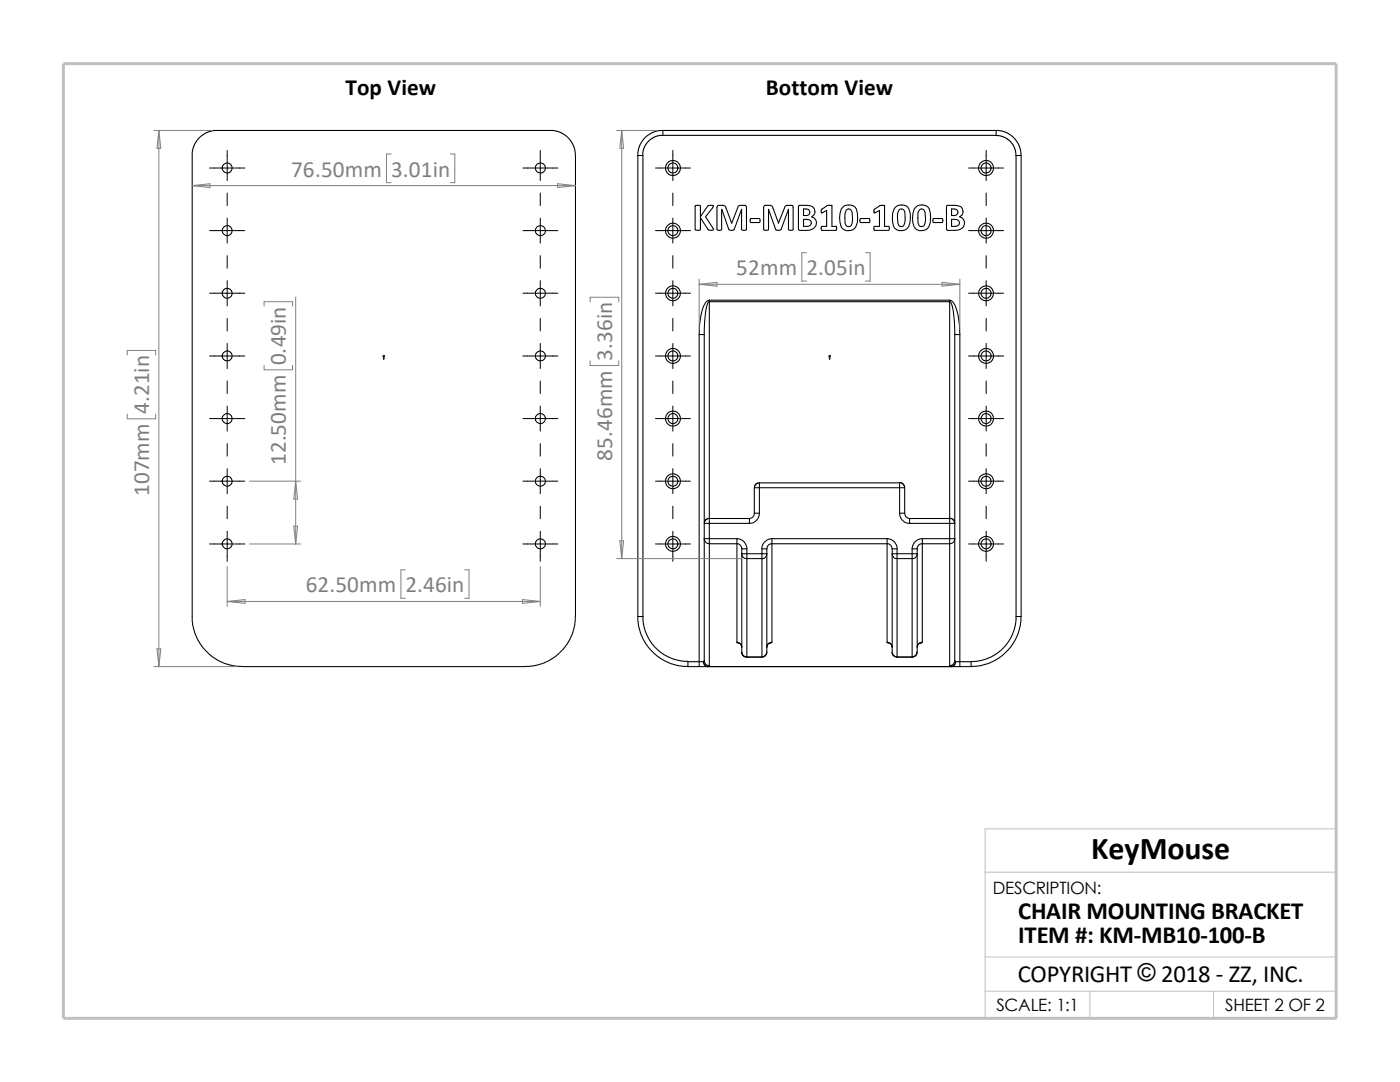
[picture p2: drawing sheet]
<svg xmlns="http://www.w3.org/2000/svg" width="279mm" height="216mm" viewBox="0 0 279 216" stroke-linecap="round" stroke-linejoin="round" font-family="sans-serif">
<path d="M196.6 174h70.1M196.6 197.8h70.1M196.6 191h70.1M217.5 197.8v5.4M242.2 197.8v5.4M26.8 203.2h239.9v-37.8h-70.1v37.8" fill="none" stroke="#c0c0c0" stroke-width=".2"/>
<path d="M12.7 12.7h254v190.5h-254z" fill="none" stroke="#c0c0c0" stroke-width=".59"/>
<g fill="none" stroke="#000" stroke-width=".21">
<path d="M38.4 31l.2-1.6 .9-1.7 1.5-1.1 1.7-.6h67.7l1.8 .6 1.4 1.1 1 1.7 .3 1.6v92M38.4 31v92.9l.4 2.3 .7 1.5 .9 1.5 1.4 1.4 1.8 1.2 1.6 .7 1.5 .4 1.6 .1M127.3 31v92M127.3 31h1v92M132.3 26l-.9 .1-1.1 .3-1.5 1-1.2 1.7-.3 1v.9M132.3 26h66.5M132.3 27l-1.4 .2-1.5 1-.9 1.4-.2 1.4M132.3 26v1M198.8 26v1h-66.5M198.8 26l.9 .1 1 .3 .8 .4 .9 .8 1 1.5 .3 1 .1 .9M198.8 27.1h.8l.8 .2 1.2 .9 .8 1.2 .4 1.6M202.8 31v92"/>
<path d="M202.8 31h1v92M138.8 41.1l.8-.1 .2 .1v2.1l1.4-2.1a.94 .94 0 0 1 1.2 0l-1.6 2.2 1.6 2.5a.87 .87 0 0 1-1.1 0l-1.5-2.4v2.4a.83 .83 0 0 1-1.1 0zM141.6 59.9v.3M141.6 59.9h47.9M141.6 59.9a2.67 2.67 0 0 0-1.6 2.4l-.4 2.5-.1 2M144 41.8v4a.76 .76 0 0 1-.9 0v-4.4l.2-.4h.8a.61 .61 0 0 1 .8 .5l1.1 3 1.2-3a.57 .57 0 0 1 .7-.5h.9l.2 .4v4.4a.76 .76 0 0 1-1 0v-4M144 41.8h.1M144.1 41.8l1.4 4a.91 .91 0 0 0 1 0l1.5-4M148 41.8h.1M149.7 43.7l1.8-.1a.56 .56 0 0 1 0 .8h-1.7zM153.4 41.8v4l-.8 .1-.2-.1v-4.4l.3-.4h.8a.62 .62 0 0 1 .8 .5l1.1 3M153.4 41.8l1.4 4a.91 .91 0 0 0 1.1 0l1.5-4"/>
<path d="M153.4 41.8h.1M155.4 44.5h.1M157.4 41.8v4a.72 .72 0 0 0 .9 0v-4.6l-.2-.2h-.9a.57 .57 0 0 0-.7 .5l-1.1 3M157.4 41.8h.1M159.4 41h.2a3.3 3.3 0 0 1 2.7 .4 1.15 1.15 0 0 1-.3 1.9 1.36 1.36 0 0 1 .9 1.5 1.36 1.36 0 0 1-1.3 1.1l-2 .1-.3-.2zM160.4 43.8l1.1 .1a.7 .7 0 0 1 .4 .8 .7 .7 0 0 1-.8 .5h-.7zM160.4 41.7l.9 .1a.67 .67 0 0 1 .3 .8 .67 .67 0 0 1-.7 .4h-.5zM164 41.8l1.1-.8h.9v4.2h.9l.1 .1-.2 .7h-2.8a.56 .56 0 0 1 0-.8h1v-3.2l-1 .5-.1-.4zM168.2 41.4a1.72 1.72 0 0 1 1.8-.4 1.72 1.72 0 0 1 1.1 1.5 3.2 3.2 0 0 1-.9 3.3 1.69 1.69 0 0 1-2.6-1.4 3.7 3.7 0 0 1 .6-3zM168.9 41.9a.66 .66 0 0 1 .8-.1 .66 .66 0 0 1 .4 .6 4 4 0 0 1-.3 2.6 .78 .78 0 0 1-.9 0 4.6 4.6 0 0 1 0-3.1zM171.7 43.7l1.7-.1a.49 .49 0 0 1 0 .8h-1.7l-.1-.2zM174.5 41.8l1.1-.8h.9v4.2h.8a.56 .56 0 0 1 0 .8l-2.8-.1v-.7h1v-3.2l-1 .5z"/>
<path d="M178.7 41.4a1.75 1.75 0 0 1 1.9-.4 1.75 1.75 0 0 1 1.1 1.5 4 4 0 0 1-.6 3.1 1.72 1.72 0 0 1-1.9 .3 1.72 1.72 0 0 1-1.1-1.5 3.7 3.7 0 0 1 .6-3zM179.4 41.9a.68 .68 0 0 1 .8-.2 .68 .68 0 0 1 .4 .7 4.3 4.3 0 0 1-.3 2.6 .72 .72 0 0 1-.9 0 4.3 4.3 0 0 1 0-3.1zM182.8 41.4a1.72 1.72 0 0 1 1.8-.4 1.72 1.72 0 0 1 1.1 1.5 3.2 3.2 0 0 1-1 3.3 1.72 1.72 0 0 1-2.5-1.4 4 4 0 0 1 .6-3zM183.5 41.9a.66 .66 0 0 1 .7-.1 .66 .66 0 0 1 .4 .6 4 4 0 0 1-.2 2.6 .78 .78 0 0 1-1 0l-.2-.5a4.2 4.2 0 0 1 .3-2.6zM186.2 43.6h1.8a.49 .49 0 0 1 0 .8h-1.7l-.1-.2zM189 41h.2a3.5 3.5 0 0 1 2.7 .4 1.19 1.19 0 0 1-.4 1.9 1.36 1.36 0 0 1 1 1.5 1.36 1.36 0 0 1-1.4 1.1l-1.9 .1-.3-.2zM189.5 59.9a2.67 2.67 0 0 1 1.6 2.4l.4 2.5 .1 2M189.5 59.9v.3M189.9 43.8l1.2 .1a.7 .7 0 0 1 .3 .8 .7 .7 0 0 1-.8 .5h-.7zM189.9 41.7l1 .1a.67 .67 0 0 1 .2 .8 .67 .67 0 0 1-.6 .4h-.6zM139.5 66.8v65.2M139.5 66.8h1"/>
<path d="M140.5 66.8v65M141.6 60.2v43.3M141.6 60.2h47.9M141.6 60.2a2.92 2.92 0 0 0-.8 2.2l-.3 4.4M189.5 60.2a2.92 2.92 0 0 1 .8 2.2l.2 4.4M189.5 60.2v43.3M190.5 66.8v65M190.5 66.8h1.1M191.6 66.8v65.2M151.6 96.4l-.7 .1-.3 .4v.4M151.6 96.4v.9M151.6 97.3h-1.1v5.1"/>
<path d="M151.6 96.4h27.9v.9M151.6 97.3v5.1M151.6 97.3h27.9M179.5 97.3v5.1M179.5 96.3l.7 .3 .4 .7M179.5 97.3h1.1M180.6 97.3v5.1M140.5 104.4h1.1M141.6 103.5l-.7 .1-.3 .4v.4M141.6 103.5v.9M141.6 107.5h-1a.87 .87 0 0 0 1 1M141.6 107.5v1"/>
<path d="M141.6 103.5h8M141.6 104.4v3.1M141.6 108.5v24.3M141.6 107.5h5.5M141.6 108.5h5.5M141.6 104.4h8M147.1 107.5a2.02 2.02 0 0 1 2 2M147.1 108.5a1.01 1.01 0 0 1 .9 1M147.1 107.5v1M147.1 108.5v19.6M148 109.5h1.1M148 109.5v20.6"/>
<path d="M149.1 111.5h3M149.1 110.5h3M149.1 109.5v1M149.1 111.5v19.6M149.1 110.5v1M149.1 110.5h-1a.83 .83 0 0 0 1 1M149.6 103.5v.9M150.5 102.4h1.1M150.5 102.4a1.01 1.01 0 0 1-.9 1.1M151.6 102.4a2.02 2.02 0 0 1-2 2M152.1 109.5v1M152.1 111.5v19.6"/>
<path d="M152.1 110.5v1M152.1 110.5h.9a.82 .82 0 0 1-.9 1M152.1 109.5h.9M153 109.5v20.6M154.1 107.5h22.9M154.1 108.5h22.9M154.1 108.5v19.6M154.1 107.5v1M154.1 107.5a2.09 2.09 0 0 0-2 2M154.1 108.5a1 1 0 0 0-1.1 1M177 108.5v19.6M177 107.5v1"/>
<path d="M177 107.5a1.95 1.95 0 0 1 2 2M177 108.5a1.01 1.01 0 0 1 1.1 1M178.1 109.5h.9M178.1 109.5v20.6M179 111.5h3M179 110.5h3M179 109.5v1M179 111.5v19.6M179 110.5v1M179 110.5h-.9a.82 .82 0 0 0 .9 1M179.5 102.4a2.02 2.02 0 0 0 2 2M179.5 102.4h1.1"/>
<path d="M180.6 102.4a1.01 1.01 0 0 0 .9 1.1M181.5 103.5v.9M181.5 103.5h8M181.5 104.4h8M182 109.5h1M182 110.5h1a.83 .83 0 0 1-1 1M182 110.5v1M182 109.5v1M182 111.5v19.6M183 109.5v20.6a1.01 1.01 0 0 1-1 1M184.1 107.5h5.4M184.1 108.5h5.4"/>
<path d="M184.1 108.5v19.6M184.1 108.5a.94 .94 0 0 0-1.1 1M184.1 107.5a2.09 2.09 0 0 0-2.1 2M184.1 107.5v1M189.5 103.5v.9M189.5 107.5v1M189.5 103.4l.7 .3 .3 .7h-1M189.5 107.5h1a.87 .87 0 0 1-1 1M189.5 104.4v3.1M189.5 108.5v24.3M114.8 123l-.1 1.6-.4 1.6-.6 1.5-1 1.5-1.7 1.7-1.4 .9-1.6 .7-1.6 .4-1.5 .1h-56.6M127.3 123h1"/>
<path d="M127.3 123l.1 1.8 .6 2 .9 1.8 1.1 1.2 1.7 1.5 1.7 .9 2 .6 1.9 .2M128.3 123l.2 2.1 .7 1.9 1 1.5 1 1.2 1.3 .9 2 1 1.6 .3 1.2 .1M137.3 133h2.2M139.5 132h.9M139.5 132v1M139.5 132h-2.2v1M139.5 133h1.7M140.4 132a1.17 1.17 0 0 0 .8 1M140.4 132a.95 .95 0 0 0 .8 1M140.5 131.8a.94 .94 0 0 0 1.1 1M140.5 131.8l-.1 .2M141.2 133h48.7"/>
<path d="M141.2 133h.1M141.6 132.8l-.4 .2M147.1 128.1a1.01 1.01 0 0 1 .9 1.1l-.1-.6-.3-.2M147.1 128.1l.4 .3M148 130.1l.1 .4 .3 .4 .7 .2M148 130.1a1.01 1.01 0 0 0 1.1 1M149.1 131.1h3M153 130.1l-.3 .8-.6 .2M153 130.1a1.01 1.01 0 0 1-.9 1M153.3 128.4l.8-.3-.2 .2a.88 .88 0 0 0-.9 .9zM177 128.1a1.01 1.01 0 0 1 1.1 1.1 .97 .97 0 0 0-1-1zM178.1 130.1v.4l.3 .4 .6 .2"/>
<path d="M178.1 130.1a1.01 1.01 0 0 0 .9 1M179 131.1h3.1M183 130.1l-.3 .8-.7 .2M184.1 128.1l-.5 .3M184.1 128.1a1.01 1.01 0 0 0-1.1 1.1 .75 .75 0 0 1 .5-.8M189.5 132.8l.4 .2M189.9 133h.1M189.9 133h1.7M190.5 131.8l.2 .2M190.5 131.8a.94 .94 0 0 1-1 1M190.7 132a1.17 1.17 0 0 1-.8 1M190.7 132a.95 .95 0 0 1-.8 1"/>
<path d="M190.7 132h.9M191.6 132v1M191.6 132h2.2M193.8 132v1h-2.2M202.8 123l-.1 1.2-.3 1.5-.8 1.9-1 1.3-1.2 1.1-1.4 1-2.1 .8-2.1 .2M202.8 123h1M203.8 123l-.2 1.8-.6 2-1.3 2.4-1.4 1.4-1.8 1.2-1.6 .7-1.5 .4-1.6 .1"/>
<circle cx="45.3" cy="33.5" r="1.01"/>
<circle cx="107.9" cy="33.5" r="1.01"/>
<circle cx="134.3" cy="33.5" r="1.01"/>
<circle cx="134.3" cy="33.5" r="1.51"/>
<circle cx="196.8" cy="33.5" r="1.01"/>
<circle cx="196.8" cy="33.5" r="1.5"/>
<circle cx="45.3" cy="58.5" r="1"/>
<circle cx="45.3" cy="46" r="1.01"/>
<circle cx="107.8" cy="58.5" r=".99"/>
<circle cx="107.9" cy="46" r="1.01"/>
<circle cx="134.3" cy="46" r="1.01"/>
<circle cx="134.3" cy="58.5" r=".99"/>
<circle cx="134.3" cy="46" r="1.5"/>
<circle cx="134.3" cy="58.5" r="1.5"/>
<circle cx="196.8" cy="46" r="1.01"/>
<circle cx="196.8" cy="58.5" r=".99"/>
<circle cx="196.8" cy="58.5" r="1.49"/>
<circle cx="196.8" cy="46" r="1.49"/>
<circle cx="45.3" cy="71" r="1"/>
<circle cx="107.8" cy="71" r=".99"/>
<circle cx="134.3" cy="71" r="1.01"/>
<circle cx="134.3" cy="71" r="1.5"/>
<circle cx="196.8" cy="71" r="1.01"/>
<circle cx="196.8" cy="71" r="1.49"/>
<circle cx="45.3" cy="96" r="1.01"/>
<circle cx="45.3" cy="83.5" r="1.01"/>
<circle cx="107.9" cy="96" r="1.01"/>
<circle cx="107.9" cy="83.5" r="1.01"/>
<circle cx="134.3" cy="83.5" r="1.01"/>
<circle cx="134.3" cy="83.5" r="1.51"/>
<circle cx="134.3" cy="96" r=".99"/>
<circle cx="134.3" cy="96" r="1.5"/>
<circle cx="196.8" cy="83.5" r="1.01"/>
<circle cx="196.8" cy="83.5" r="1.5"/>
<circle cx="196.8" cy="96" r=".99"/>
<circle cx="196.8" cy="96" r="1.49"/>
<circle cx="45.3" cy="108.5" r="1"/>
<circle cx="107.8" cy="108.5" r=".99"/>
<circle cx="134.3" cy="108.5" r=".99"/>
<circle cx="134.3" cy="108.5" r="1.5"/>
<circle cx="196.8" cy="108.5" r=".99"/>
<circle cx="196.8" cy="108.5" r="1.49"/>
</g>
<g fill="#00f" stroke="#00f" stroke-width=".2">
<path d="M76.5 71.4h.2l-.1 .3z"/>
<path d="M165.5 71.4h.2l-.1 .3z"/>
</g>
<path d="M76.5 71h.3M76.5 70.9l.3 .3M76.6 71h.1M76.6 70.9v.8M76.7 70.9l-.3 .3M165.4 71h.3M165.4 70.9l.3 .3M165.6 71h.1M165.6 70.9v.8M165.7 70.9l-.3 .3" fill="none" stroke="#00f" stroke-width=".2"/>
<g fill="none" stroke="#000" stroke-width=".2">
<path d="M41.8 33.5h7.1M45.3 30v6M45.3 38.5v2.5M104.4 33.5h6.9M107.8 30v6M107.8 38.5v2.5M130.8 33.5h7M134.3 30v6M134.3 38.5v2.5M193.3 33.5h7M196.8 30v6M196.8 38.5v2.5"/>
<path d="M41.8 46h7.1M41.8 58.5h7.1M45.3 43.5v5M45.3 51v2.5M45.3 56v5M104.4 46h6.9M104.4 58.5h6.9M107.8 43.5v5M107.8 51v2.5M107.8 56v5M130.8 46h7M130.8 58.5h7"/>
<path d="M134.3 43.5v5M134.3 51v2.5M134.3 56v5M193.3 46h7M193.3 58.5h7M196.8 43.5v5M196.8 51v2.5M196.8 56v5M41.8 71h7.1M45.3 63.5v2.5M45.3 68.5v5M45.3 76v2.5"/>
<path d="M104.4 71h6.9M107.8 63.5v2.5M107.8 68.5v5M107.8 76v2.5M130.8 71h7M134.3 63.5v2.5M134.3 68.5v5M134.3 76v2.5M193.3 71h7M196.8 63.5v2.5M196.8 68.5v5M196.8 76v2.5"/>
<path d="M41.8 83.5h7.1M41.8 96h7.1M45.3 81v5M45.3 88.5v2.5M45.3 93.5v5M104.4 83.5h6.9M104.4 96h6.9M107.8 81v5M107.8 88.5v2.5M107.8 93.5v5M130.8 83.5h7M130.8 96h7"/>
<path d="M134.3 81v5M134.3 88.5v2.5M134.3 93.5v5M193.3 83.5h7M193.3 96h7M196.8 81v5M196.8 88.5v2.5M196.8 93.5v5M41.8 108.5h7.1M45.3 101v2.5M45.3 106v6M104.4 108.5h6.9"/>
<path d="M107.8 101v2.5M107.8 106v6M130.8 108.5h7M134.3 101v2.5M134.3 106v6M193.3 108.5h7M196.8 101v2.5M196.8 106v6"/>
</g>
<g fill="none" stroke="#808080" stroke-width=".2">
<path d="M30.7 26h11.6M31.7 26l.4 3.6h-.8zM31.7 26v107M38.4 37l3.5-.3v.7zM38.4 37h76.5M78.1 30.7h-1v5.7h1M89.9 30.7h.9v5.7h-.9M111.3 36.7l3.6 .3-3.6 .4zM123.1 26h8.2M124.1 26l.4 3.6h-.8zM124.1 26v85.5M59 59.3v49.2"/>
<path d="M139.5 55.7v10M139.5 56.7h52.1M139.5 56.7l3.6-.4v.8zM161 50.4h-1v5.7h1M172.7 50.4h1v5.7h-1M188 56.3l3.6 .4-3.6 .4zM191.6 55.7v10M25.4 70.8v-.9h5.7v.9M52.7 61.1v-.9h5.7v.9M52.7 72.9v.9h5.7v-.9M117.8 72v.9h5.7v-.9M117.8 60.2v-.9h5.7v.9"/>
<path d="M25.4 82.6v1h5.7v-1M49.8 96h10.2M59 96l.4 3.6h-.8zM45.3 113v8M49.8 108.5h10.2M58.6 105h.8l-.4 3.5zM80.9 113.7h-.9v5.7h.9M92.7 113.7h.9v5.7h-.9M104.3 119.6l3.5 .4-3.5 .4zM107.8 113v8M123.1 111.5h24.9M123.7 107.9h.8l-.4 3.6z"/>
<path d="M30.7 133h16.6M31.3 129.5h.8l-.4 3.5zM45.3 120l3.6-.4v.8zM45.3 120h62.5"/>
</g>
<text font-size="6.4" x="217.8" y="171.4">KeyMouse</text>
<g font-size="4.9">
<text x="203.2" y="183.3">CHAIR MOUNTING BRACKET</text>
<text x="203.2" y="188.3">ITEM #: KM-MB10-100-B</text>
<text x="203.1" y="195.9">COPYRIGHT © 2018 - ZZ, INC.</text>
</g>
<g font-size="4.6">
<text x="69" y="18.9">Top View</text>
<text x="152.8" y="19">Bottom View</text>
</g>
<g font-size="4.6" fill="#808080">
<text x="58.1" y="35.2">76.50mm</text>
<text x="78.1" y="35.2">3.01in</text>
<text x="146.9" y="54.9">52mm</text>
<text x="161" y="54.9">2.05in</text>
<text x="57.1" y="72.9" transform="rotate(-90 57.1 72.9)">0.49in</text>
<text x="122.2" y="72" transform="rotate(-90 122.2 72)">3.36in</text>
<text x="29.8" y="82.6" transform="rotate(-90 29.8 82.6)">4.21in</text>
<text x="57.1" y="92.8" transform="rotate(-90 57.1 92.8)">12.50mm</text>
<text x="122.2" y="91.9" transform="rotate(-90 122.2 91.9)">85.46mm</text>
<text x="29.8" y="99" transform="rotate(-90 29.8 99)">107mm</text>
<text x="61" y="118.2">62.50mm</text>
<text x="80.9" y="118.2">2.46in</text>
</g>
<g font-size="3.4">
<text x="198.2" y="178.5">DESCRIPTION:</text>
<text x="198.8" y="201.7">SCALE: 1:1</text>
<text x="244.5" y="201.7">SHEET 2 OF 2</text>
</g>
</svg>
